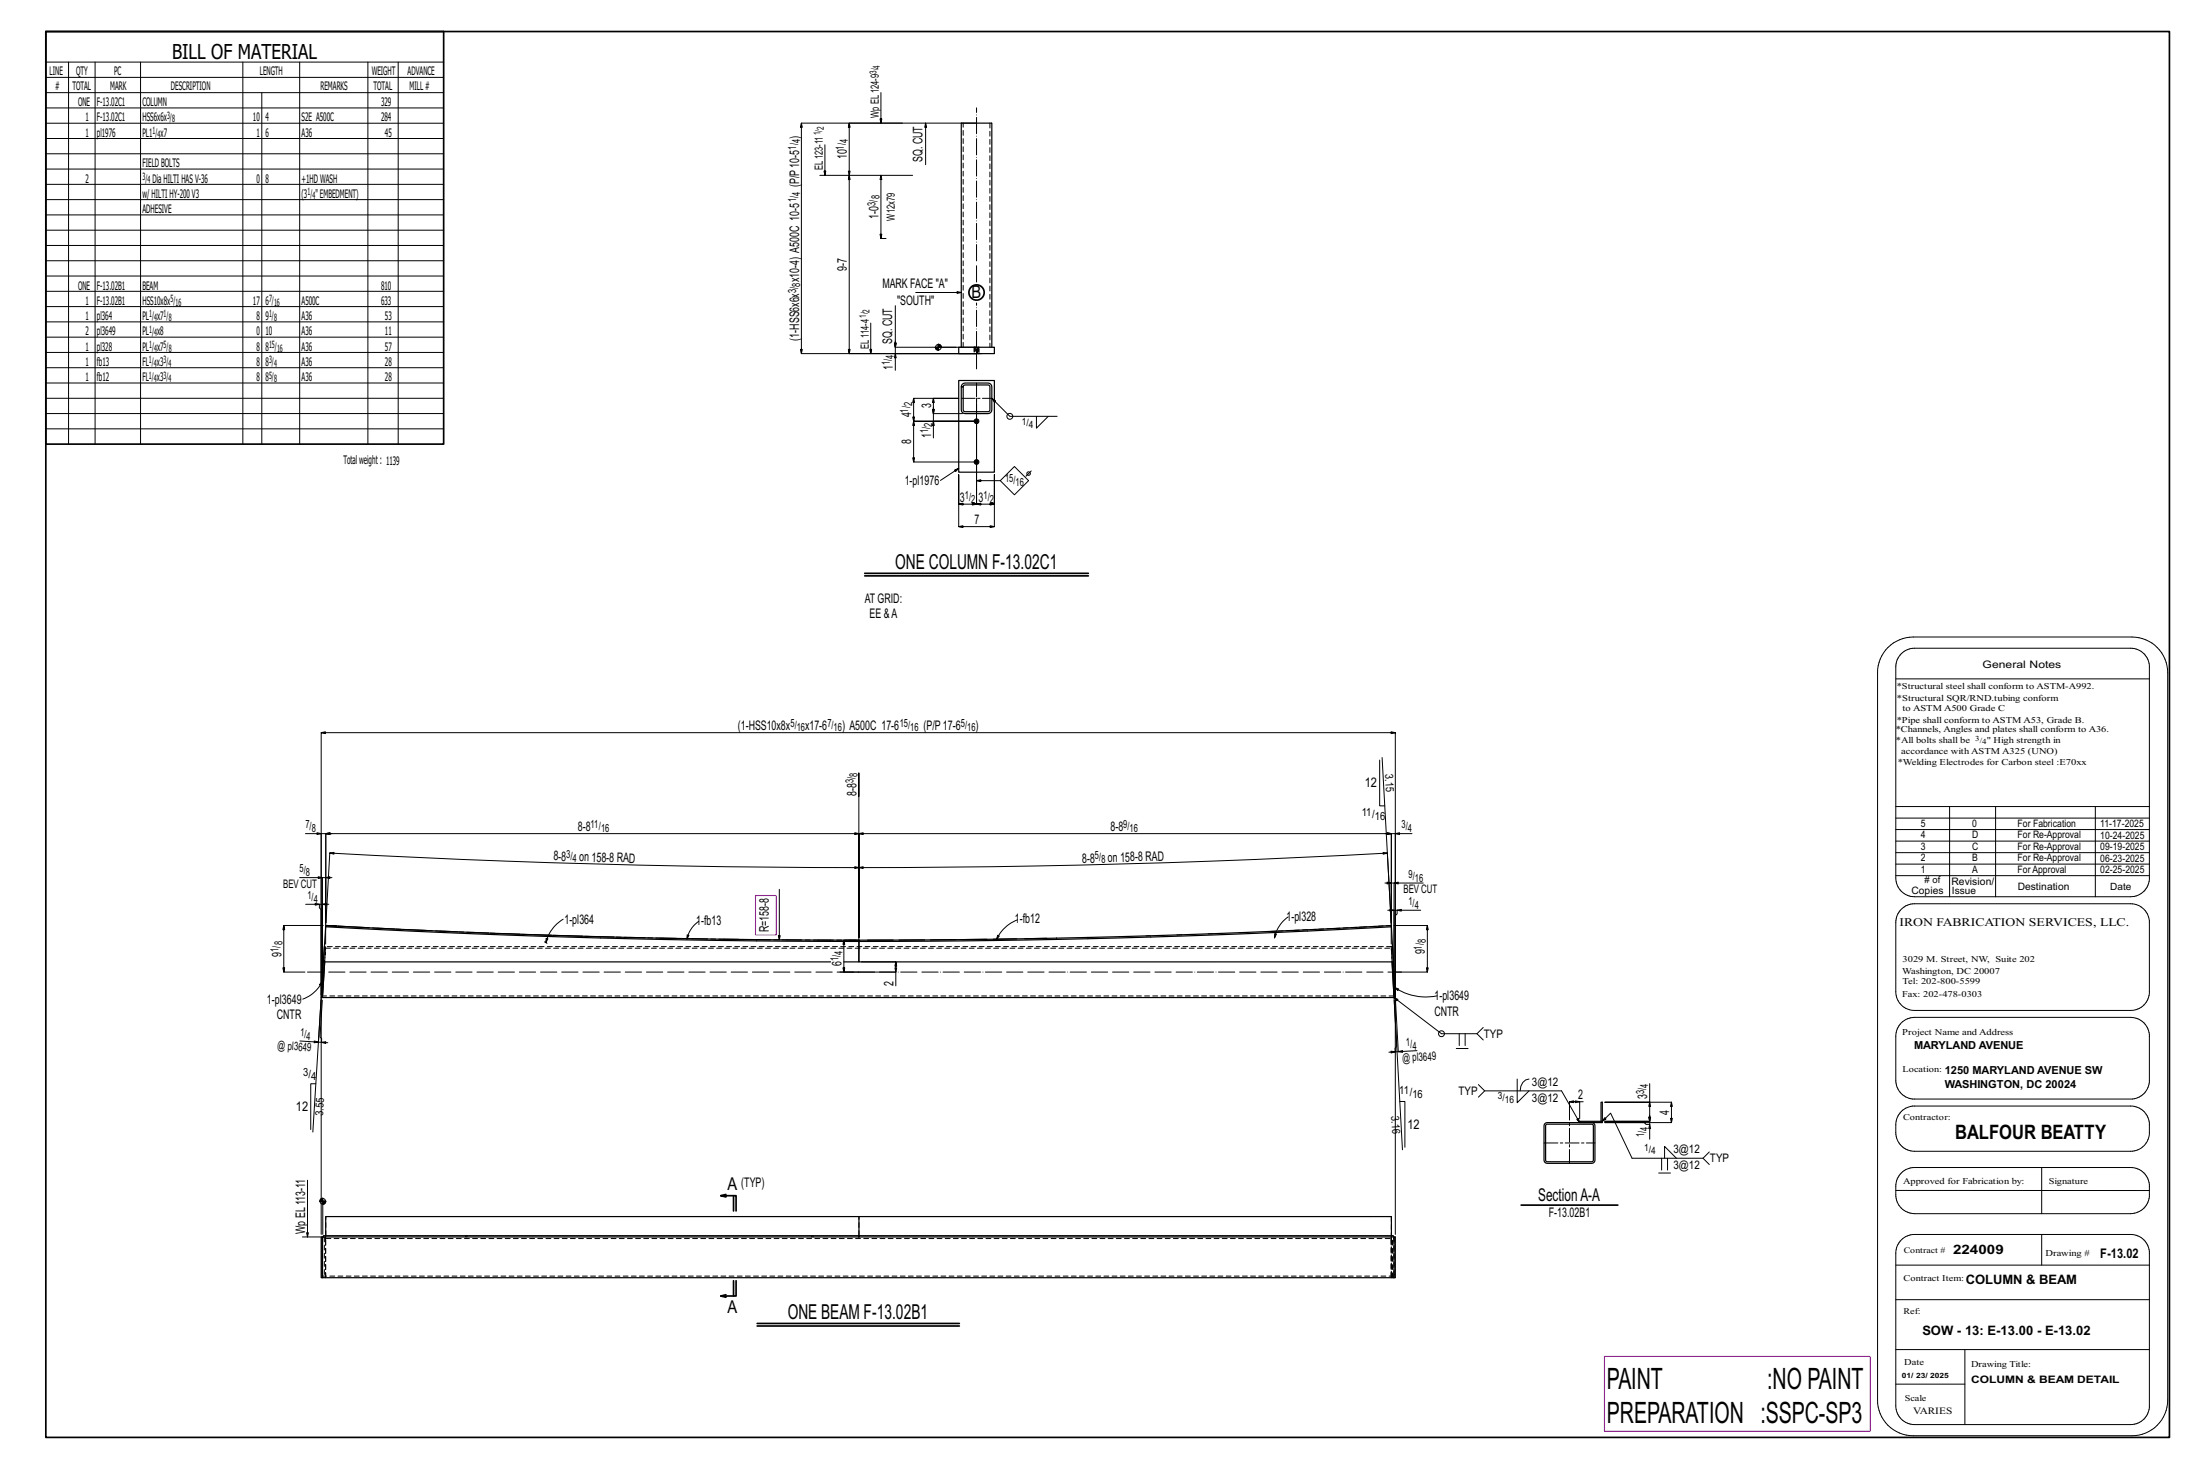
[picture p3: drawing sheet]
<svg xmlns="http://www.w3.org/2000/svg" width="914mm" height="610mm" viewBox="0 0 914 610" stroke-linecap="round" stroke-linejoin="round" font-family="sans-serif">
<g fill="none" stroke="#000" stroke-width=".42">
<path d="M19 25.8h165.4M19 32.2h165.4M19 38.5h165.4M28.5 25.8v158.8M39.5 25.8v158.8M58.4 25.8v158.8M100.9 25.8v158.8M108.8 38.5v146.1M124.6 25.8v158.8M152.9 25.8v158.8M165.5 25.8v158.8M366.1 38.5v12.7l-.3-1.8h.7l-.4 1.8"/>
<path d="M19 44.9h165.4M19 51.2h165.4M19 57.6h165.4M375.1 51.2h-22.1l-.4 1.7h.7l-.3-1.7v21.7h-12.3M384.7 51.2l-.4 1.7h.8l-.4-1.7v17.2M405.9 51.2h-72.8l-.4 1.7h.8l-.4-1.7v95.7l-.4-1.7h.8l-.4 1.7h72.8h-33.8v7M19 63.9h165.4M19 70.3h165.4M19 76.6h165.4M342.9 60.2v12.7l-.4-1.8h.7l-.3 1.8M352.6 71.1h.7l-.3 1.8zM366.1 72.9l.4 1.7h-.7z"/>
<path d="M366.1 72.9v26.2l-.3-1.7h.7l-.4 1.7h2.2M379.3 72.9h-26.3l-.4 1.7h.7l-.3-1.7v74l-.4-1.7h.7l-.3 1.7h55M19 83h165.4M19 89.3h165.4M19 95.7h165.4M19 102h165.4M19 108.4h165.4M19 114.7h165.4M19 121.1h165.4M19 127.4h165.4M19 133.8h165.4M361.9 134.2v12.7l-.4-1.7h.8l-.4 1.7"/>
<path d="M372.1 127v17.3l-.3-1.8h.7l-.4 1.8h33.8M380.6 121.5h18.9l-1.7 .4v-.7l1.7 .3M19 140.1h165.4M19 146.5h165.4M19 152.8h165.4M19 159.2h165.4M371.8 142.5h.7l-.4 1.8zM372.1 146.9l.4 1.8h-.7zM372.1 141.7v5.2M390 142.9v2.8M19 165.5h165.4M19 171.9h165.4"/>
<path d="M19 178.2h165.4M387.6 170.1h.7l-.3 1.8zM388 175l.3 1.8h-.7zM388 171.9h12.1zM388 171.9v-6.4l.3 1.8h-.7l.4-1.8h10.5h-18.8l-.3 1.8h.7l-.4-1.8v9.5l-.3-1.7h.7l-.4 1.7h26.2h-26.2l-.3 1.8h.7l-.4-1.8v17l-.3-1.8h.7l-.4 1.8h26.2M388 169.2v5.8M405.9 165.5v44l1.7 .4v-.8l-1.7 .4h7.4l-1.8 .4v-.8l1.8 .4v-12.2v21.5l-1.8-.3v.7l1.8-.4h-14.8l1.7-.3v.7l-1.7-.4v-21.5v12.2l1.7 .4v-.8l-1.7 .4h7.4l-1.8 .4v-.8l1.8 .4v-34.5h-17.9v7M412.2 165.5l1 1.5 .5-.5-1.5-1 7.5 7.5h19.7M430.8 173v4.9l4.9-4.9M398.5 194.6l-1.7 .7 .4 .6 1.3-1.3-7.6 5M405.9 199.7l1.7 .4v-.7l-1.7 .3h9.9M421.6 193.9l5.9 5.8-5.9 5.9-5.8-5.9z"/>
<path d="M428.6 195.7l-2.2 2.2M784.7 269.1a15.1 15.1 0 0 1 10.5-4.4h90.9a14.9 14.9 0 0 1 14.9 14.9v302.2a14.9 14.9 0 0 1-14.9 14.8h-90.9a14.7 14.7 0 0 1-14.8-14.8v-302.2a14.7 14.7 0 0 1 4.3-10.5zM790.2 271.6a7.9 7.9 0 0 1 5.6-2.2h89.8a7.7 7.7 0 0 1 7.8 7.7v87.7a7.7 7.7 0 0 1-7.8 7.8h-89.8a7.8 7.8 0 0 1-7.8-7.8v-87.7a7.6 7.6 0 0 1 2.2-5.5zM788 282.1h105.4M573.4 315.8v19.1h2.2M574.5 314.8l3.8 69.8M357 330.9v-9.7v69.5M788 335.2h105.4M788 340h105.4M810.3 335.2v37.4M829.4 335.2v37.4M870.9 335.2v37.4"/>
<path d="M127 346.4h6.5v67v-35.4l-.8-.7v-1.5h-5.7M131.7 346l1.8 .4-1.8 .4zM133.5 346.4h4.5M135.4 346.4l1.8-.4v.8zM135.4 346.4v37.1v-37.1l1.8 .4v-.8l-1.8 .4h221.6l-1.7 .4v-.8l1.7 .4v43.2v-43.2l1.8 .4v-.8l-1.8 .4h221.3l-1.8 .4v-.8l1.8 .4v37.1M574.9 354.2l1.7 .3-1.7 .5zM575.7 346.4h4.2M576.5 346l1.8 .4-1.8 .4zM576.6 354.5l-54.8 2.6-58 2-54.9 1.1-54.9 .3-55.1-.4-55-1.2-54.9-1.9-51.9-2.5 1.7-.3v.7l-1.7-.4-1.6 29M578.3 346.4l-.1 45.9M579.9 346.4l1.8-.4v.8zM586.9 346.4h-7v67v-32.9l.8-.8v-1.5h9.8"/>
<path d="M788 349.5h105.4M788 359.1h105.4M788 354.3h105.4M788 344.7h105.4M124.5 364.7h9.5v48.7v-37.6M131 375.4l1.7 .4-1.7 .3zM132.3 364.3l1.7 .4-1.7 .4zM132.7 375.8h4M134 375.8l1.8-.4v.7zM134 364.7h4M135.3 364.7l1.8-.4v.8zM135.3 364.7v27.6"/>
<path d="M323.9 369.6v20.9l-.4-1.7h.8l-.4 1.7M355.3 360.2l1.7 .3-1.7 .4zM357 360.5v29.1zM357 360.5l1.8-.3v.7zM575.6 366.9h3.8M576.5 366.6l1.7 .3-1.7 .4zM576.8 378.2h3.9M577.7 377.9l1.7 .3-1.7 .4zM579.4 366.9l1.8-.3v.7zM580.7 378.2l1.7-.3v.7zM591.5 366.9h-12.1v46.5v-35.2M788 363.9h105.4"/>
<path d="M790.2 377.8a7.9 7.9 0 0 1 5.6-2.2h89.8a7.9 7.9 0 0 1 7.8 7v29.5a7.7 7.7 0 0 1-7.8 7.8h-89.8a7.8 7.8 0 0 1-7.8-7.8v-28.7a7.8 7.8 0 0 1 2.2-5.6zM134.3 384.6h-16.3l-.4 1.7h.7l-.3-1.7v19.3l-.4-1.7h.7l-.3 1.7h8.7M226.4 391.3l.5 .4M226.9 391.7l.4 .3M227 389.9l.7 .2-.8 1.6zM234.1 382a15.8 15.8 0 0 0-7.2 9.7M285.6 388.5l.7 .2-.8 1.6zM290.4 382.9a11.6 11.6 0 0 0-4.9 7.4M356 390.7h-5.3l-.3 1.7h.7l-.4-1.7v13.2l-.3-1.7h.7l-.4 1.7h6.3M358 399.7h14.3l-.3 1.8h.7l-.4-1.8v4.2M414.7 388.6l.6 .4-1.1 1.4zM423 382.2a15.6 15.6 0 0 0-8.8 8.2"/>
<path d="M529.8 388l.7 .1-.8 1.7zM535.4 381a13.6 13.6 0 0 0-5.7 8.8M579.3 384.6h14l-.4 1.7h.7l-.3-1.7v19.3l-.4-1.7h.7l-.3 1.7h-14.5M133.4 415.5l-1.1 17.6-7.7-.5M133.5 414.5l-3.5 55.9M134 407.8l-.6 1.7-.6-.3zM134 407.8a14.3 14.3 0 0 1-8.2 7.4M134 415.6l-1 15.2 .7 .8-.1 1.5M349.2 403.9h23.1v5.8M372 402.2h.7l-.4 1.7zM579.4 414.5l1.6 .8-.4 .6zM579.5 415.6l1 19.2-.7 .8 .1 1.5"/>
<path d="M579.7 410.4l1.7 .6-.4 .6zM579.7 410.4a23.4 23.4 0 0 0 17.6 3.4M580 415.5l1.2 21.5 7.7-.4M130.6 432.6l1.7 .5-1.7 .2zM132.3 433.1l3.9 .2M133.6 433.1l1.8-.2-.1 .7zM578.1 436.8l1.8 .3-1.7 .5zM581.2 437l1.7-.5v.8zM581.2 437l-3.9 .2M605.3 435.7h4.9M606.5 429.6v4.9M609 429.6v4.9"/>
<path d="M613.9 429.6l2.6 2.6M616.5 427l-2.6 2.6h-14.8l-19.7-15.1 3.5 63.3M790.2 425l2.6-1.6 3-.6h89.8a7.9 7.9 0 0 1 7.8 7v19.9a7.8 7.8 0 0 1-7.1 7h-91.3a7.9 7.9 0 0 1-7-7.8v-18.3a7.9 7.9 0 0 1 2.2-5.6zM131.3 450.3h-2.1v19.1M581.8 457.7h2.1v19M614.5 450.7l2.6 2.6h31.9l7.6 13.2-1.2-1.3 .6-.4 .6 1.7M617.1 453.3l-2.6 2.6M630.6 448.4v9.8l4.9-4.9M635.5 448.4a4.4 4.4 0 0 0-3.7 4.9M654.8 457.4l1.8 .4-1.8 .4zM656.6 457.8h-4.3l1.8-.4v.8l-1.8-.4v7.6M658 457.8h-1.4v7.1"/>
<path d="M685.7 458l.3 1.8h-.7zM685.7 450.3v7.7h-18.7h27.7l-.4 1.8h.8l-.4-1.8v8.5l-.4-1.8h.8l-.4 1.8h-27.7h16.4l.8 .7h1.5v6.2M685.7 458v8h-18.7h18.7M666 466l1.5-1-.5-.5-1 1.5 3.4-3.4 8.9 18.7h29.5l2.6-2.6M685.3 464.2h.7l-.3 1.8zM685.7 467.2l.3 1.8h-.7zM685.7 463.3v3.9M790.2 461.9l1.9-1.4 2.9-.9h90.6a7.7 7.7 0 0 1 7.8 7v4a7.7 7.7 0 0 1-7.8 7.8h-89.8a7.8 7.8 0 0 1-7.8-7.8v-3.2a7.9 7.9 0 0 1 2.2-5.5zM127.8 490.4v23.6l-.4-1.7h.8l-.4 1.7M132.8 499.2h2.8M134.2 497.8v15.1M689.4 487.4h4.9"/>
<path d="M690.6 481.3v4.9M691.9 481.3v-4.9l4.9 4.9M693.1 481.3v4.9M707.8 481.3l2.6 2.6M788 494.7h105.4M790.2 487.4a7.9 7.9 0 0 1 5.6-2.2h89.8a7.8 7.8 0 0 1 7.8 7v5.1a7.9 7.9 0 0 1-7.8 7h-89.8a7.9 7.9 0 0 1-7.8-7.8v-3.6a7.6 7.6 0 0 1 2.2-5.5zM848.6 485.2v19.1M125.7 514h9M133.5 512.9v-208.4l1.7 .3v-.7l-1.7 .4h446.4l-1.7 .3v-.7l1.7 .4v208.4M790.2 515.3a7.9 7.9 0 0 1 5.6-2.3h89.8a7.8 7.8 0 0 1 7.8 7v65a7.9 7.9 0 0 1-7.8 7h-89.8a7.8 7.8 0 0 1-7.8-7.8v-63.5a7.6 7.6 0 0 1 2.2-5.4zM848.6 513v12.7M788 525.7h105.4"/>
<path d="M788 540.1h105.4M788 560.8h105.4M788 575.2h28.7M816.7 560.8v31.2"/>
<circle cx="390" cy="144.3" r="1.16"/>
<circle cx="419.7" cy="173" r="1.23"/>
<circle cx="427.5" cy="196.8" r=".74"/>
<circle cx="599.1" cy="429.6" r="1.23"/>
<circle cx="134.2" cy="499.2" r="1.16"/>
</g>
<g fill="none" stroke="#000" stroke-width=".7">
<path d="M19 13.1h882.7v584.2h-882.7zM19 13.1h165.4v171.5h-165.4zM388.9 144.5h1.1M388.9 144.7h1.1M389 144.9h1M389.2 145.1h.8M389.5 145.4h.5M390 144.1h1.2M390 143.9h1.1M390 143.7h1M390 143.5h.8M390 143.2h.5"/>
<path d="M359.4 238.2h93M359.4 239.3h93M133.1 498.7v.5M133.3 498.4v.8M133.5 498.2v1M133.7 498.1v1.1M133.9 498v1.2M134.4 499.2v1.1M134.6 499.2v1.1M134.8 499.2v1M135 499.2v.8M135.2 499.2v.5"/>
<path d="M301.7 497.4l-2.1-.5h6.3v6.3M301.7 496.3l-2.1 .6M304.9 496.9v6.3M632.2 500.8h40.2M301.7 538l-2.1 .5M304.9 532.2v6.3M305.9 532.2v6.3h-6.3l2.1 .6M314.7 550h84M314.7 551h84"/>
<circle cx="405.9" cy="121.5" r="3.2"/>
</g>
<path d="M314 372.1h8.7v16.4h-8.7zM666.9 563.7h110.4v31.1h-110.4z" fill="none" stroke="#f0f" stroke-width=".5"/>
<g fill="#000" stroke="#000" stroke-width=".42">
<circle cx="405.9" cy="175" r=".99"/>
<circle cx="405.9" cy="192" r=".99"/>
</g>
<g fill="none" stroke="#000" stroke-width=".5">
<path d="M398.5 144.3h14.8v2.6h-14.8zM398.5 158.1h14.8v38.1h-14.8zM399.5 144.3v-93.1h12.7v93.1M400 159.6l1.1-.4h9.5a1.59 1.59 0 0 1 1.6 1.6v9.5a1.59 1.59 0 0 1-1.6 1.6h-9.5a1.59 1.59 0 0 1-1.6-1.6v-9.5zM404.9 144.3h.1M404.9 146.9v.1M406.9 144.3h.1M406.9 146.9v.1M400.6 160.2l.5-.2h9.5l.6 .2 .2 .6v9.5l-.2 .5-.6 .3h-9.5l-.5-.3-.3-.5v-9.5zM134.8 393.3l-1.3 21.2h.5l.9-14.8-.8 13.5M135.4 385.1l-1 14.6h210.8M135.4 384.6l49.4 2.4 51.9 1.9 64.8 1.4 55.5 .4v.5l-55.5-.4-64.8-1.4-77.8-3.1-23.5-1.2z"/>
<path d="M139.2 384.8l-3.8-.2 4.4 .2M140.7 384.9l10.9 .5M156.8 385.7l7.2 .4M169.9 386.3l7.2 .4M183 386.9l7.1 .3M196.1 387.5l7 .2M209.2 388l7 .2M222.3 388.4l6.9 .2M235.4 388.8l6.8 .2M248.5 389.2l6.7 .2M261.6 389.5l6.6 .2M274.6 389.8l6.6 .2"/>
<path d="M287.7 390.1l6.4 .1M300.8 390.3l6.2 .1M313.9 390.4l6 .1M327 390.6h5.6M340.1 390.6l5.2 .1M357 390.7l43-.2 52.2-.9 65.2-2.1 60.9-2.9v.5l-60.9 2.9-65.2 2.1-65.2 1-30 .1zM357 390.7h-3.8M371.2 390.7h-10.6M384.3 390.6h-10.6M397.4 390.5l-10.7 .1M410.1 390.3l-10.3 .2M422.6 390.1l-9.7 .2"/>
<path d="M435 389.9l-9.1 .2M452.2 389.6h.1M465.2 389.2h.1M578.3 385.1l.8 14.6h-222.1v-8.5v8.5h-6.3M578.8 393.3l1.1 21.2h-.5l-.8-14.8 .7 13.5M578.8 393.3h.1M579.4 414.5h-445.4M642.1 466.9l1-.4h18.5a1.32 1.32 0 0 1 1.3 1.3v14.3a1.32 1.32 0 0 1-1.3 1.3h-18.5a1.32 1.32 0 0 1-1.3-1.3v-14.3zM642.6 467.3h19.5v15.3h-19.5zM665.3 466h.7M665.5 466v-8h.5v8M665.9 466h-9.3v.5h9.4v-.5"/>
<path d="M133.5 514h.5v16.9h-.5zM134 514l.1 16.9h445.8v-16.9h-.5v16.9M134.1 514h445.3M134.4 514v-.5h222.6v.5v-.5h222.1v.5M135.4 513.5v-8h442.9v8M357 505.5v8M134 530.9h.1"/>
</g>
<g fill="none" stroke="#000" stroke-width=".42" stroke-dasharray="2 1.4">
<path d="M411.4 51.2v93.1M400.3 144.3v-93.1M404.9 144.3v2.6M404.9 144.3h.1M405.2 144.3h-.2l-.1 2.7M405.5 144.3h-.3v2.7h-.2M405.9 144.3h.4v2.7h-.4zM405.9 144.3h-.4v2.7h-.3M405.9 147h-.4M406.3 144.3h.3v2.7h-.3M406.6 144.3h.2v2.7h-.2M406.8 144.3h.1"/>
<path d="M406.9 147h-.1M406.9 146.9v-2.6M399.5 160.8h.8zM135.3 394.7l-.4 5 .4-6.3M135.3 394h443M135.4 384.6l2.6 .1M138 384.7l-2.6-.1M138.3 384.7l1.5 .1M139.8 384.8l-1.8-.1M140.7 384.9l-1.5-.1M151.8 385.5h1.5M156.8 385.7l-5.2-.3"/>
<path d="M169.9 386.3l-5.9-.2M183 386.9l-5.9-.2M196.1 387.5l-6-.3M209.2 388l-6.1-.3M222.3 388.4l-6.1-.2M235.4 388.8l-6.2-.2M248.5 389.2l-6.3-.2M261.6 389.5l-6.4-.1M274.6 389.8l-6.4-.1M287.7 390.1l-6.5-.1M300.8 390.3l-6.7-.1M313.9 390.4h-6.9"/>
<path d="M327 390.6l-7.1-.1M340.1 390.6h-7.5M353.2 390.7h-7.9M357 391.2h.1M357 390.7h.1M478.1 388.9h-1.7M491.2 388.4l-2.4 .1M504.2 388l-2.4 .1M517.3 387.5l-2.4 .1M530.4 386.9l-2.5 .1M567.1 385.2l-36.7 1.7M578.3 393.5l-443.5-.2"/>
<path d="M578.3 384.6l-11.2 .6M578.6 399.7l-.3-6.2M578.8 393.3h-.6l.4 6.4M579.4 413.9h-445.3M579.4 414.5l-.1-1.3M134.8 514v16.9M135.3 514v.7zM135.3 514.7v.6M135.3 515.3v15M135.3 515.3v-1.3M135.4 513.5v-8M135.4 514v-.5"/>
<path d="M193.6 513.5v.5M194.1 514v-.5M337.4 514v-.5M337.9 514v-.5M357 513.5v.5zM357 513.5v-8M578.2 515.3l.1 15.6M578.2 514v1.1M578.2 515.1v14.8M578.3 515.3v-.6M578.3 505.5v8.5M578.3 514v.7z"/>
<path d="M578.3 514l-.1 1.3M579.3 514.7l.1 15.5M579.4 515.3l-.1-1.3M134.1 530.2v-15.5h445.2M135.3 530.9v-15.6M135.3 530.9v-16.9M578.2 529.9v1M578.3 530.3v-15M578.8 530.9v-16.9M579.3 530.9l.1-1.3M579.4 530.2h-445.3M579.4 529.6v-14.3"/>
</g>
<path d="M405.9 117.2v-72.4M405.9 153.3v-27.4M127.8 403.9h454.7" fill="none" stroke="#000" stroke-width=".42" stroke-dasharray="6.8 1 0 1"/>
<path d="M405.9 159.2v12.7M399.5 165.5h12.7M641.8 475h21.1M652.3 483.4v-16.9" fill="none" stroke="#000" stroke-width=".42" stroke-dasharray="5.8 1 1 1"/>
<g font-size="12.2">
<text x="667.9" y="577">PAINT</text>
<text x="734.5" y="577">:NO PAINT</text>
<text x="667.9" y="591.5">PREPARATION :SSPC-SP3</text>
</g>
<g font-size="8.6">
<text x="71.6" y="24.5">BILL OF MATERIAL</text>
<text x="372.1" y="236.3">ONE COLUMN F-13.02C1</text>
<text x="327.4" y="548">ONE BEAM F-13.02B1</text>
</g>
<text font-size="8.3" x="812.7" y="473.4">BALFOUR BEATTY</text>
<g font-size="7.3">
<text x="403.8" y="123.9">B</text>
<text x="302.4" y="494.4">A</text>
<text x="639.4" y="499">SectionA-A</text>
<text x="302.4" y="545.7">A</text>
</g>
<g font-size="5.5">
<text x="332.1" y="57.8" transform="rotate(-90 332.1 57.8)">)</text>
<text x="352" y="66.2" transform="rotate(-90 352 66.2)">10</text>
<text x="383.4" y="67.3" transform="rotate(-90 383.4 67.3)">SQ. CUT</text>
<text x="332.1" y="77.7" transform="rotate(-90 332.1 77.7)">(P/P10-5</text>
<text x="365.2" y="90.8" transform="rotate(-90 365.2 90.8)">1-0</text>
<text x="352" y="112.6" transform="rotate(-90 352 112.6)">9-7</text>
<text x="332.1" y="117.3" transform="rotate(-90 332.1 117.3)">x10-4) A500C 10-5</text>
<text x="366.8" y="119.5">MARK FACE &quot;A&quot;</text>
<text x="372.9" y="126.9">&quot;SOUTH&quot;</text>
<text x="332.1" y="141.6" transform="rotate(-90 332.1 141.6)">(1-HSS6x6x</text>
<text x="370.9" y="143" transform="rotate(-90 370.9 143)">SQ. CUT</text>
<text x="371.1" y="153.9" transform="rotate(-90 371.1 153.9)">1</text>
<text x="378.7" y="173.5" transform="rotate(-90 378.7 173.5)">4</text>
<text x="387" y="169.7" transform="rotate(-90 387 169.7)">3</text>
<text x="378.7" y="184.5" transform="rotate(-90 378.7 184.5)">8</text>
<text x="387" y="182" transform="rotate(-90 387 182)">1</text>
<text x="376" y="201.6">1-pl1976</text>
<text x="399" y="208.5">3</text>
<text x="406.8" y="208.5">3</text>
<text x="405" y="217.8">7</text>
<text x="359.4" y="250.4">AT GRID:</text>
<text x="361.5" y="257">EE &amp;A</text>
<text x="306.6" y="303.5">(1-HSS10x8x</text>
<text x="334.7" y="303.5">x17-6</text>
<text x="350" y="303.5">) A500C 17-6</text>
<text x="383.8" y="303.5">(P/P17-6</text>
<text x="405.5" y="303.5">)</text>
<text x="567.3" y="327.1">12</text>
<text x="356" y="330.9" transform="rotate(-90 356 330.9)">8-8</text>
<text x="240.1" y="345.4">8-8</text>
<text x="461.5" y="345.4">8-8</text>
<text x="230" y="357.6" transform="rotate(2 230 357.6)">8-8</text>
<text x="240.7" y="357.9" transform="rotate(2 240.7 357.9)">on158-8RAD</text>
<text x="449.8" y="358.5" transform="rotate(-2 449.8 358.5)">8-8</text>
<text x="460.5" y="358.2" transform="rotate(-2 460.5 358.2)">on158-8RAD</text>
<text x="234.6" y="383.9">1-pl364</text>
<text x="421.9" y="383.6">1-fb12</text>
<text x="534.7" y="382.9">1-pl328</text>
<text x="289.4" y="384.6">1-fb13</text>
<text x="319.6" y="387.4" transform="rotate(-90 319.6 387.4)">R=158-8</text>
<text x="117" y="397.5" transform="rotate(-90 117 397.5)">9</text>
<text x="349.7" y="401.3" transform="rotate(-90 349.7 401.3)">6</text>
<text x="592.3" y="396.6" transform="rotate(-90 592.3 396.6)">9</text>
<text x="371.3" y="409.7" transform="rotate(-90 371.3 409.7)">2</text>
<text x="111" y="417.1">1-pl3649</text>
<text x="596.2" y="415.5">1-pl3649</text>
<text x="115.1" y="423.6">CNTR</text>
<text x="596.2" y="422">CNTR</text>
<text x="123" y="461.6">12</text>
<text x="656" y="456.8">2</text>
<text x="684.7" y="456.7" transform="rotate(-90 684.7 456.7)">3</text>
<text x="693.7" y="463.3" transform="rotate(-90 693.7 463.3)">4</text>
<text x="585" y="469">12</text>
<text x="308.1" y="493.2">(TYP)</text>
<text x="643.7" y="505.7">F-13.02B1</text>
<text x="126.8" y="512.9" transform="rotate(-90 126.8 512.9)">Wp EL113-11</text>
<text x="873" y="522.9">F-13.02</text>
</g>
<g font-size="5.4">
<text x="811.7" y="521.2">224009</text>
<text x="817" y="533.5">COLUMN &amp; BEAM</text>
<text x="799" y="554.6">SOW - 13: E-13.00 - E-13.02</text>
</g>
<g font-size="4.9">
<text x="20.6" y="31.1">LINE</text>
<text x="31.6" y="31.1">QTY</text>
<text x="47.4" y="31.1">PC</text>
<text x="108" y="31.1">LENGTH</text>
<text x="154.5" y="31.1">WEIGHT</text>
<text x="169.4" y="31.1">ADVANCE</text>
<text x="23" y="37.4">#</text>
<text x="30.1" y="37.4">TOTAL</text>
<text x="45.8" y="37.4">MARK</text>
<text x="71" y="37.4">DESCRIPTION</text>
<text x="133.2" y="37.4">REMARKS</text>
<text x="155.3" y="37.4">TOTAL</text>
<text x="170.2" y="37.4">MILL #</text>
<text x="32.4" y="44.1">ONE</text>
<text x="40.3" y="44.1">F-13.02C1</text>
<text x="59.2" y="44.1">COLUMN</text>
<text x="158.4" y="44.1">329</text>
<text x="35.6" y="50.5">1</text>
<text x="40.3" y="50.5">F-13.02C1</text>
<text x="59.2" y="50.5">HSS6x6x</text>
<text x="105.1" y="50.5">10</text>
<text x="110.4" y="50.5">4</text>
<text x="125.3" y="50.5">S2E A500C</text>
<text x="158.4" y="50.5">284</text>
<text x="35.6" y="56.8">1</text>
<text x="40.3" y="56.8">pl1976</text>
<text x="59.2" y="56.8">PL1 x7</text>
<text x="106.6" y="56.8">1</text>
<text x="110.4" y="56.8">6</text>
<text x="125.3" y="56.8">A36</text>
<text x="160" y="56.8">45</text>
<text x="59.2" y="69.5">FIELD BOLTS</text>
<text x="35.6" y="75.9">2</text>
<text x="63.4" y="75.9">DiaHILTI HAS V-36</text>
<text x="106.6" y="75.9">0</text>
<text x="110.4" y="75.9">8</text>
<text x="125.3" y="75.9">+1HD WASH</text>
<text x="59.2" y="82.2">w/HILTI HY-200V3</text>
<text x="125.3" y="82.2">(3 &quot; EMBEDMENT)</text>
<text x="59.2" y="88.6">ADHESIVE</text>
<text x="32.4" y="120.3">ONE</text>
<text x="40.3" y="120.3">F-13.02B1</text>
<text x="59.2" y="120.3">BEAM</text>
<text x="158.4" y="120.3">810</text>
<text x="35.6" y="126.7">1</text>
<text x="40.3" y="126.7">F-13.02B1</text>
<text x="59.2" y="126.7">HSS10x8x</text>
<text x="105.1" y="126.7">17</text>
<text x="110.4" y="126.7">6</text>
<text x="125.3" y="126.7">A500C</text>
<text x="158.4" y="126.7">633</text>
<text x="35.6" y="133">1</text>
<text x="40.3" y="133">pl364</text>
<text x="59.2" y="133">PL x7</text>
<text x="106.6" y="133">8</text>
<text x="110.4" y="133">9</text>
<text x="125.3" y="133">A36</text>
<text x="160" y="133">53</text>
<text x="35.6" y="139.4">2</text>
<text x="40.3" y="139.4">pl3649</text>
<text x="59.2" y="139.4">PL x8</text>
<text x="106.6" y="139.4">0</text>
<text x="110.4" y="139.4">10</text>
<text x="125.3" y="139.4">A36</text>
<text x="160" y="139.4">11</text>
<text x="35.6" y="145.7">1</text>
<text x="40.3" y="145.7">pl328</text>
<text x="59.2" y="145.7">PL x7</text>
<text x="106.6" y="145.7">8</text>
<text x="110.4" y="145.7">8</text>
<text x="125.3" y="145.7">A36</text>
<text x="160" y="145.7">57</text>
<text x="35.6" y="152.1">1</text>
<text x="40.3" y="152.1">fb13</text>
<text x="59.2" y="152.1">FL x3</text>
<text x="106.6" y="152.1">8</text>
<text x="110.4" y="152.1">8</text>
<text x="125.3" y="152.1">A36</text>
<text x="160" y="152.1">28</text>
<text x="35.6" y="158.4">1</text>
<text x="40.3" y="158.4">fb12</text>
<text x="59.2" y="158.4">FL x3</text>
<text x="106.6" y="158.4">8</text>
<text x="110.4" y="158.4">8</text>
<text x="125.3" y="158.4">A36</text>
<text x="160" y="158.4">28</text>
<text x="142.7" y="192.9">Totalweight : 1139</text>
<text x="117.7" y="368.8">BEV CUT</text>
<text x="583.4" y="371.1">BEV CUT</text>
<text x="789.5" y="384.8">IRON FABRICATION SERVICES, LLC.</text>
<text x="616.8" y="431.1">TYP</text>
<text x="115.3" y="436.1" transform="rotate(4 115.3 436.1)">@pl3649</text>
<text x="582.9" y="441.3" transform="rotate(-3 582.9 441.3)">@pl3649</text>
<text x="606.2" y="454.9">TYP</text>
<text x="636.7" y="451.3">3@12</text>
<text x="636.7" y="457.8">3@12</text>
<text x="695.5" y="479.3">3@12</text>
<text x="695.5" y="485.8">3@12</text>
<text x="710.7" y="482.9">TYP</text>
</g>
<g font-size="4.7">
<text x="365.3" y="49" transform="rotate(-90 365.3 49)">Wp EL124-9</text>
<text x="332.5" y="59.5" transform="rotate(-90 332.5 59.5)">4</text>
<text x="352.4" y="59.5" transform="rotate(-90 352.4 59.5)">4</text>
<text x="330.9" y="62.1" transform="rotate(-90 330.9 62.1)">1/</text>
<text x="350.7" y="62.1" transform="rotate(-90 350.7 62.1)">1/</text>
<text x="342" y="70.7" transform="rotate(-90 342 70.7)">EL123-11</text>
<text x="332.5" y="81.5" transform="rotate(-90 332.5 81.5)">4</text>
<text x="365.6" y="82.9" transform="rotate(-90 365.6 82.9)">8</text>
<text x="330.9" y="84.1" transform="rotate(-90 330.9 84.1)">1/</text>
<text x="363.9" y="85.5" transform="rotate(-90 363.9 85.5)">3/</text>
<text x="371.9" y="91.7" transform="rotate(-90 371.9 91.7)">W12x79</text>
<text x="332.5" y="119.1" transform="rotate(-90 332.5 119.1)">8</text>
<text x="330.9" y="121.7" transform="rotate(-90 330.9 121.7)">3/</text>
<text x="361.1" y="144.8" transform="rotate(-90 361.1 144.8)">EL114-4</text>
<text x="371.6" y="149.2" transform="rotate(-90 371.6 149.2)">4</text>
<text x="369.9" y="151.8" transform="rotate(-90 369.9 151.8)">1/</text>
<text x="377.5" y="171.4" transform="rotate(-90 377.5 171.4)">1/</text>
<text x="379.2" y="168.8" transform="rotate(-90 379.2 168.8)">2</text>
<text x="385.7" y="179.9" transform="rotate(-90 385.7 179.9)">1/</text>
<text x="387.4" y="177.3" transform="rotate(-90 387.4 177.3)">2</text>
<text x="417.7" y="200.3">15/</text>
<text x="422.1" y="201.9">16</text>
<text x="401" y="207.3">1/</text>
<text x="403.6" y="208.9">2</text>
<text x="408.8" y="207.3">1/</text>
<text x="411.4" y="208.9">2</text>
<text x="328.6" y="302.2">5/</text>
<text x="331.2" y="303.9">16</text>
<text x="343.9" y="302.2">7/</text>
<text x="346.5" y="303.9">16</text>
<text x="373.9" y="302.2">15/</text>
<text x="378.3" y="303.9">16</text>
<text x="399.4" y="302.2">5/</text>
<text x="402" y="303.9">16</text>
<text x="356.4" y="323" transform="rotate(-90 356.4 323)">8</text>
<text x="575.7" y="321.5" transform="rotate(87 575.7 321.5)">3.15</text>
<text x="354.7" y="325.6" transform="rotate(-90 354.7 325.6)">3/</text>
<text x="566" y="339.2">11/</text>
<text x="571.4" y="340.9">16</text>
<text x="127" y="344.2">7/</text>
<text x="129.6" y="345.8">8</text>
<text x="245.5" y="344.2">11/</text>
<text x="249.8" y="345.8">16</text>
<text x="466.9" y="344.2">9/</text>
<text x="469.5" y="345.8">16</text>
<text x="582.5" y="344.2">3/</text>
<text x="585.1" y="345.8">4</text>
<text x="235.4" y="356.5" transform="rotate(2 235.4 356.5)">3/</text>
<text x="237.9" y="358.2" transform="rotate(2 237.9 358.2)">4</text>
<text x="455.1" y="357.1" transform="rotate(-2 455.1 357.1)">5/</text>
<text x="457.8" y="358.7" transform="rotate(-2 457.8 358.7)">8</text>
<text x="124.5" y="362.5">5/</text>
<text x="127.1" y="364.1">8</text>
<text x="585.4" y="364.7">9/</text>
<text x="588.1" y="366.4">16</text>
<text x="127.8" y="373.5">1/</text>
<text x="130.4" y="375.2">4</text>
<text x="585.4" y="376">1/</text>
<text x="588" y="377.7">4</text>
<text x="115.7" y="395.5" transform="rotate(-90 115.7 395.5)">1/</text>
<text x="117.4" y="392.9" transform="rotate(-90 117.4 392.9)">8</text>
<text x="591" y="394.6" transform="rotate(-90 591 394.6)">1/</text>
<text x="592.7" y="392" transform="rotate(-90 592.7 392)">8</text>
<text x="348.5" y="399.3" transform="rotate(-90 348.5 399.3)">1/</text>
<text x="350.2" y="396.6" transform="rotate(-90 350.2 396.6)">4</text>
<text x="124.8" y="430.3" transform="rotate(4 124.8 430.3)">1/</text>
<text x="127.3" y="432.2" transform="rotate(4 127.3 432.2)">4</text>
<text x="584.5" y="434.6" transform="rotate(-3 584.5 434.6)">1/</text>
<text x="587.2" y="436.1" transform="rotate(-3 587.2 436.1)">4</text>
<text x="126" y="447.1">3/</text>
<text x="129.3" y="448.7">4</text>
<text x="581.6" y="454.4">11/</text>
<text x="683.4" y="454.7" transform="rotate(-90 683.4 454.7)">3/</text>
<text x="685.1" y="452" transform="rotate(-90 685.1 452)">4</text>
<text x="587" y="456.1">16</text>
<text x="134.3" y="463.9" transform="rotate(-86 134.3 463.9)">3.55</text>
<text x="578.3" y="463.6" transform="rotate(87 578.3 463.6)">3.16</text>
<text x="683.4" y="472.6" transform="rotate(-90 683.4 472.6)">1/</text>
<text x="685.1" y="470" transform="rotate(-90 685.1 470)">4</text>
</g>
<g font-size="4.6">
<text x="795.6" y="436">MARYLAND AVENUE</text>
<text x="808.3" y="446.4">1250 MARYLAND AVENUE SW</text>
<text x="808.3" y="452">WASHINGTON, DC 20024</text>
</g>
<g font-size="4.3">
<text x="824.1" y="277.6">General Notes</text>
<text x="798.4" y="343.5">5</text>
<text x="819.8" y="343.5">0</text>
<text x="838.6" y="343.5">For Fabrication</text>
<text x="873" y="343.8">11-17-2025</text>
<text x="798.4" y="353">3</text>
<text x="798.4" y="348.2">4</text>
<text x="819.8" y="353.1">C</text>
<text x="819.8" y="348.3">D</text>
<text x="838.6" y="353">For Re-Approval</text>
<text x="838.6" y="348.2">For Re-Approval</text>
<text x="873" y="353.3">09-19-2025</text>
<text x="873" y="348.5">10-24-2025</text>
<text x="798.4" y="357.8">2</text>
<text x="819.8" y="357.9">B</text>
<text x="838.6" y="357.8">For Re-Approval</text>
<text x="873" y="358.1">06-23-2025</text>
<text x="798.4" y="362.6">1</text>
<text x="819.8" y="362.6">A</text>
<text x="838.6" y="362.6">For Approval</text>
<text x="873" y="362.9">02-25-2025</text>
<text x="794.5" y="371.5">Copies</text>
<text x="811.1" y="367.7">Revision/</text>
<text x="838.6" y="369.7">Destination</text>
<text x="819.2" y="574.6">COLUMN &amp; BEAM DETAIL</text>
</g>
<g font-size="4.2">
<text x="69.4" y="49.4">3/</text>
<text x="71.5" y="50.9">8</text>
<text x="63.4" y="55.7">1/</text>
<text x="65.5" y="57.2">4</text>
<text x="59.2" y="74.8">3/</text>
<text x="61.3" y="76.3">4</text>
<text x="127.8" y="81.1">1/</text>
<text x="129.9" y="82.6">4</text>
<text x="70.9" y="125.6">5/</text>
<text x="111.8" y="125.6">7/</text>
<text x="62" y="131.9">1/</text>
<text x="68" y="131.9">1/</text>
<text x="72.9" y="127.1">16</text>
<text x="111.8" y="131.9">1/</text>
<text x="113.9" y="127.1">16</text>
<text x="64.1" y="133.4">4</text>
<text x="70.1" y="133.4">8</text>
<text x="113.9" y="133.4">8</text>
<text x="62" y="138.3">1/</text>
<text x="64.1" y="139.8">4</text>
<text x="62" y="144.6">1/</text>
<text x="64.1" y="146.1">4</text>
<text x="68" y="144.6">5/</text>
<text x="70.1" y="146.1">8</text>
<text x="111.8" y="144.6">15/</text>
<text x="115.1" y="146.1">16</text>
<text x="61.9" y="151">1/</text>
<text x="64" y="152.5">4</text>
<text x="67.9" y="151">3/</text>
<text x="70" y="152.5">4</text>
<text x="111.8" y="151">3/</text>
<text x="113.9" y="152.5">4</text>
<text x="61.9" y="157.3">1/</text>
<text x="64" y="158.8">4</text>
<text x="67.9" y="157.3">3/</text>
<text x="70" y="158.8">4</text>
<text x="111.8" y="157.3">5/</text>
<text x="113.9" y="158.8">8</text>
<text x="424.7" y="176.4">1/</text>
<text x="427.6" y="177.9">4</text>
<text x="811.3" y="371.4">Issue</text>
<text x="877.1" y="369.8">Date</text>
<text x="622.6" y="456.7">3/</text>
<text x="625.5" y="458.2">16</text>
<text x="683.3" y="478.2">1/</text>
<text x="686.2" y="479.7">4</text>
</g>
<g font-size="4">
<text x="365.7" y="28.5" transform="rotate(-90 365.7 28.5)">4</text>
<text x="364.2" y="30.8" transform="rotate(-90 364.2 30.8)">3/</text>
<text x="341" y="56.3" transform="rotate(-90 341 56.3)">1/</text>
<text x="342.4" y="54.1" transform="rotate(-90 342.4 54.1)">2</text>
<text x="361.4" y="129.9" transform="rotate(-90 361.4 129.9)">2</text>
<text x="360" y="132.1" transform="rotate(-90 360 132.1)">1/</text>
<text x="795.1" y="587.5">VARIES</text>
</g>
<text font-size="3.9" x="799.9" y="367.1"># of</text>
<g font-size="3.7">
<text x="788.4" y="286.2">*Structural steel shall conform to ASTM-A992.</text>
<text x="788.4" y="291.2">*Structural SQR/RND.tubing conform</text>
<text x="790.7" y="295.5">to ASTM A500 Grade C</text>
<text x="787.9" y="304.1">*Channels, Angles and plates shall conform to A36.</text>
<text x="788.4" y="300.2">*Pipe shall conform to ASTM A53, Grade B.</text>
<text x="788" y="308.9">*All bolts shall be</text>
<text x="825.7" y="308.9">&quot; High strength in</text>
<text x="790.2" y="313.2">accordance with ASTM A325 (UNO)</text>
<text x="788.8" y="318">*Welding Electrodes for Carbon steel :E70xx</text>
<text x="790.8" y="399.9">3029 M. Street, NW, Suite 202</text>
<text x="790.7" y="404.6">Washington, DC 20007</text>
<text x="790.7" y="409">Tel: 202-800-5599</text>
<text x="790.7" y="414.2">Fax: 202-478-0303</text>
<text x="790.7" y="430">Project Name and Address</text>
<text x="790.8" y="445.6">Location:</text>
<text x="791" y="465.3">Contractor:</text>
<text x="791" y="491.9">Approved for Fabrication by:</text>
<text x="851.5" y="492">Signature</text>
<text x="850.2" y="522">Drawing #</text>
<text x="791.2" y="532.3">Contract Item:</text>
<text x="791.5" y="567.4">Date</text>
<text x="819.3" y="568.1">Drawing Title:</text>
<text x="791.7" y="582.1">Scale</text>
</g>
<text font-size="3.6" x="791.2" y="545.9">Ref:</text>
<text font-size="3.5" x="791.3" y="520.8">Contract #</text>
<g font-size="3.2">
<text x="821" y="308">3/</text>
<text x="823.9" y="309.1">4</text>
</g>
<text font-size="3" x="790.5" y="572.4">01/ 23/ 2025</text>
</svg>
